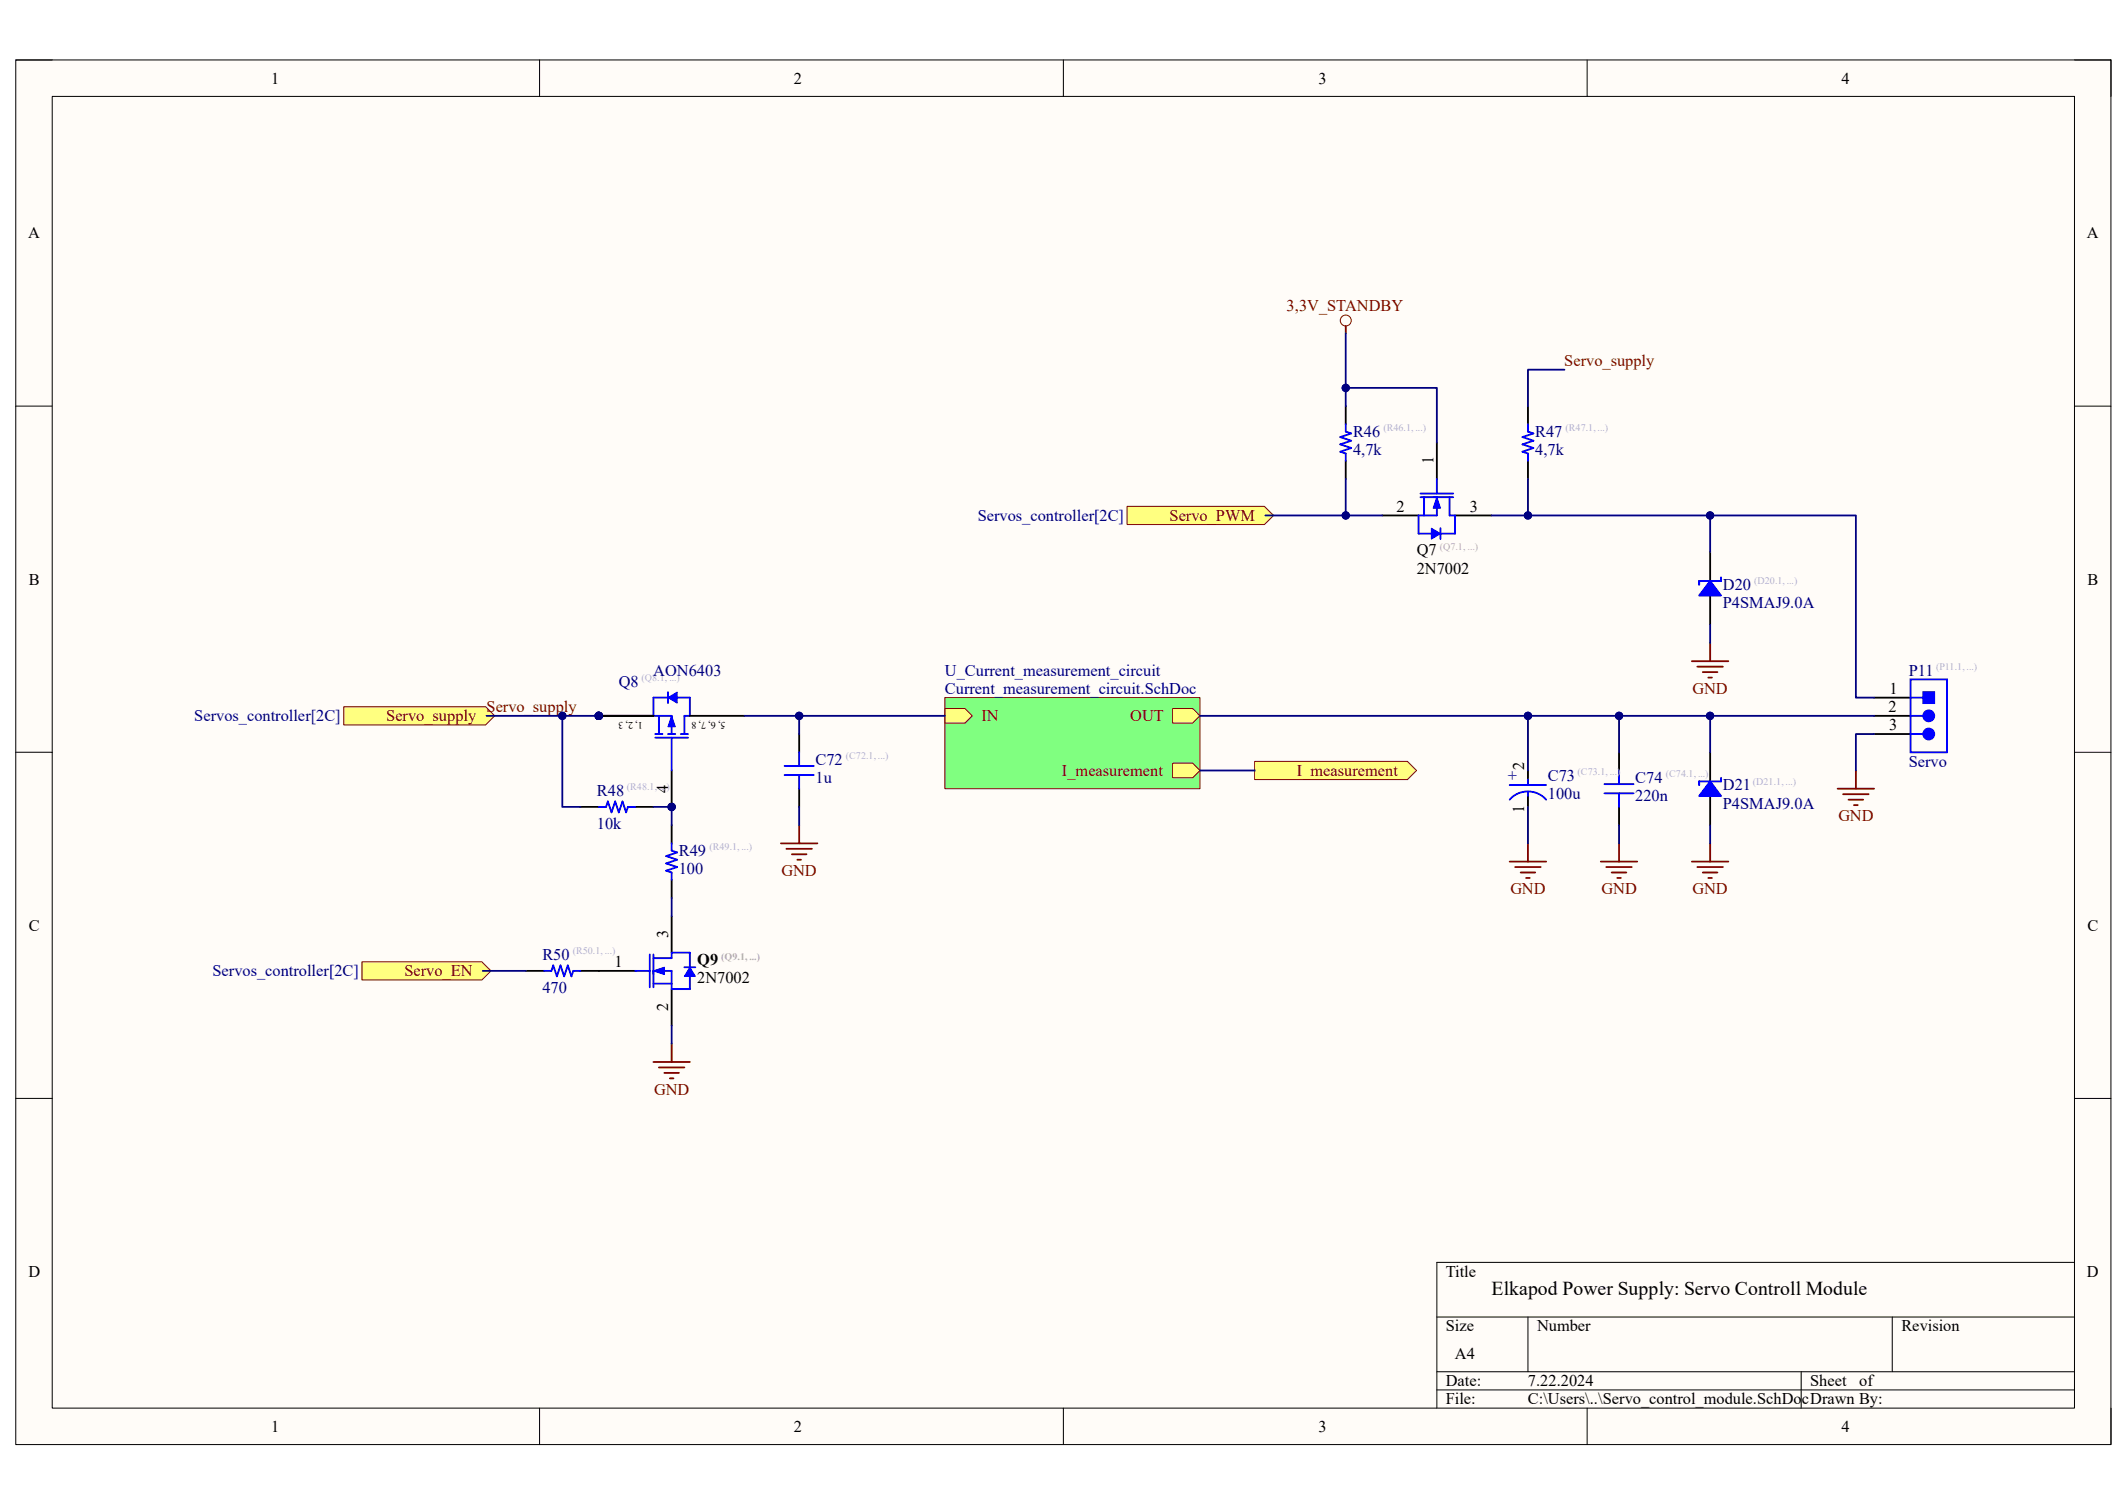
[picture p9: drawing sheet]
<svg xmlns="http://www.w3.org/2000/svg" width="297mm" height="210mm" viewBox="0 0 297 210" stroke-linecap="round" stroke-linejoin="round" font-family="sans-serif">
<path d="M2.2 8.4h292.6v193.3h-292.6z" fill-rule="evenodd" fill="#fffcf8"/>
<path d="M2.2 8.4h292.6v193.3h-292.6z" fill="none" stroke="#000" stroke-width=".14"/>
<path d="M7.3 13.5h282.4v183.1h-282.4z" fill-rule="evenodd" fill="#fffcf8"/>
<g fill="none" stroke="#000" stroke-width=".14">
<path d="M2.2 8.4h5.1M7.3 13.5h282.4v183.1h-282.4zM75.3 8.4v5.1M148.5 8.4v5.1M221.6 8.4v5.1M289.7 8.4h5.1v5.1M2.2 56.7h5.1M289.7 56.7h5.1M2.2 105h5.1M289.7 105.1h5.1M2.2 153.4h5.1M289.7 153.4h5.1"/>
<path d="M289.7 176.3h-89.1v20.3M75.3 196.6v5.1M148.5 196.6v5.1M200.6 183.9h89.1M200.6 191.5h89.1M200.6 194.1h89.1M213.4 183.9v7.6M221.6 196.6v5.1M251.5 191.5v5.1M264.2 183.9v7.6M294.8 196.6v5.1"/>
</g>
<path d="M48 98.7h19.8l1.3 1.3-1.3 1.2h-19.8z" fill-rule="evenodd" fill="#ffff80"/>
<path d="M48 98.7h19.8l1.3 1.3-1.3 1.2h-19.8z" fill="none" stroke="#800000" stroke-width=".14"/>
<path d="M261.7 100h5.1M261.7 97.4h5.1M213.4 107.6v2M213.4 110.6v2.1M226.1 105.1v2.5M226.1 112.7v2.5M261.7 102.5h5.1" fill="none" stroke="#000" stroke-width=".25"/>
<path d="M266.8 94.9h5.1v10.2h-5.1zM210.8 109.6h5.1M210.8 111.7a3.4 3.4 0 0 1 5.1 0M213.4 108.9v.7M213.4 110.6v.6M224 110.8h4.1M224 109.5h4.1M226.1 107.6v1.9M226.1 110.8v1.9" fill="none" stroke="#00f" stroke-width=".25"/>
<circle cx="269.3" cy="102.5" r=".76" fill="#00f"/>
<circle cx="269.3" cy="102.5" r=".76" fill="none" stroke="#00f" stroke-width=".25"/>
<circle cx="269.3" cy="100" r=".76" fill="#00f"/>
<g fill="none" stroke="#00f" stroke-width=".25">
<path d="M266.8 100h1.8M266.8 97.4h1.8M266.8 102.5h1.8"/>
<circle cx="269.3" cy="100" r=".76"/>
</g>
<path d="M268.6 96.6h1.5v1.6h-1.5z" fill-rule="evenodd" fill="#00f"/>
<path d="M268.6 96.6h1.5v1.6h-1.5z" fill="none" stroke="#00f" stroke-width=".25"/>
<g fill="none" stroke="#800000" stroke-width=".25">
<path d="M213.4 117.8v2.5M226.1 117.8v2.5M256.6 110.1h5.1M257.4 110.9h3.5M258.1 111.7h2.1M258.9 112.4h.5M259.2 107.6v2.5M210.8 120.3h5.1M211.6 121.1h3.5M212.3 121.8h2.1M213.1 122.6h.5M223.5 120.3h5.1"/>
<path d="M224.3 121.1h3.6M225.1 121.8h2M225.8 122.6h.5"/>
</g>
<path d="M157.4 70.7h19.2l1.2 1.3-1.2 1.2h-19.2z" fill-rule="evenodd" fill="#ffff80"/>
<path d="M157.4 70.7h19.2l1.2 1.3-1.2 1.2h-19.2z" fill="none" stroke="#800000" stroke-width=".14"/>
<path d="M175.2 106.3h21.3l1.3 1.3-1.3 1.3h-21.3z" fill-rule="evenodd" fill="#ffff80"/>
<path d="M175.2 106.3h21.3l1.3 1.3-1.3 1.3h-21.3z" fill="none" stroke="#800000" stroke-width=".14"/>
<circle cx="93.8" cy="112.7" r=".51" fill="#000080"/>
<circle cx="93.8" cy="112.7" r=".51" fill="none" stroke="#000080" stroke-width=".14"/>
<circle cx="83.6" cy="100" r=".51" fill="#000080"/>
<circle cx="83.6" cy="100" r=".51" fill="none" stroke="#000080" stroke-width=".14"/>
<circle cx="83.6" cy="100" r=".51" fill="#000080"/>
<circle cx="83.6" cy="100" r=".51" fill="none" stroke="#000080" stroke-width=".14"/>
<circle cx="83.6" cy="100" r=".51" fill="#000080"/>
<circle cx="83.6" cy="100" r=".51" fill="none" stroke="#000080" stroke-width=".14"/>
<path d="M93.8 107.6v5.1" fill="none" stroke="#000" stroke-width=".25"/>
<circle cx="93.8" cy="112.7" r=".51" fill="#000080"/>
<circle cx="93.8" cy="112.7" r=".51" fill="none" stroke="#000080" stroke-width=".14"/>
<path d="M91.2 100h2.6v2.5M92 100v2.5M95.6 100v2.5M91.5 103h4.6M91.5 102.5h1M93.3 102.5h1M93.8 103v4.6M95.1 102.5h1" fill="none" stroke="#00f" stroke-width=".25"/>
<path d="M93.8 100l.5 1.5h-1z" fill="#00f"/>
<path d="M93.8 100l.5 1.5h-1z" fill="none" stroke="#00f" stroke-width=".14"/>
<path d="M93.3 97.4h-2.1v2.6M94.6 97.4h1.7v2.6h-.7" fill="none" stroke="#00f" stroke-width=".25"/>
<path d="M93.3 97.4l1.3-.7v1.5z" fill="#00f"/>
<path d="M93.3 97.4l1.3-.7v1.5z" fill="none" stroke="#00f" stroke-width=".14"/>
<path d="M93.3 96.7v1.5" fill="none" stroke="#00f" stroke-width=".25"/>
<path d="M83.6 100h7.6" fill="none" stroke="#000" stroke-width=".25"/>
<circle cx="83.6" cy="100" r=".51" fill="#000080"/>
<circle cx="83.6" cy="100" r=".51" fill="none" stroke="#000080" stroke-width=".14"/>
<path d="M83.6 100h7.6" fill="none" stroke="#000" stroke-width=".25"/>
<circle cx="83.6" cy="100" r=".51" fill="#000080"/>
<circle cx="83.6" cy="100" r=".51" fill="none" stroke="#000080" stroke-width=".14"/>
<path d="M83.6 100h7.6" fill="none" stroke="#000" stroke-width=".25"/>
<circle cx="83.6" cy="100" r=".51" fill="#000080"/>
<circle cx="83.6" cy="100" r=".51" fill="none" stroke="#000080" stroke-width=".14"/>
<path d="M96.3 100h7.7M81.1 112.7h2.5M88.7 112.7h2.5M93.8 115.2v2.6M111.6 102.5v2.5M111.6 110.1v2.6M73.4 135.6h2.6M81.1 135.6h7.6M93.8 122.9v2.5M93.8 127.9v5.1M93.8 138.1v5.1" fill="none" stroke="#000" stroke-width=".25"/>
<g fill="none" stroke="#00f" stroke-width=".25">
<path d="M83.6 112.7h1l.3-.8 .5 1.5 .5-1.5 .5 1.5 .5-1.5 .5 1.5 .3-.7h1M93.8 117.8v1l.8 .2-1.6 .5 1.6 .6-1.6 .5 1.6 .5-1.6 .5 .8 .2v1.1M109.6 107h4M109.6 108.2h4M111.6 105v2M111.6 108.2v1.9M76 135.6h1l.3-.8 .5 1.5 .5-1.5 .5 1.5 .5-1.5 .5 1.5 .3-.7h1M88.7 135.6h2M90.7 133.3v4.6M91.2 135.6h2.6v2.5M91.2 133.8h2.6M91.2 137.4h2.6"/>
<path d="M91.2 133.3v4.6"/>
</g>
<path d="M91.2 135.6l1.6-.5v1z" fill="#00f"/>
<path d="M91.2 135.6l1.6-.5v1z" fill="none" stroke="#00f" stroke-width=".14"/>
<path d="M93.8 133.8v-.8h2.5v2.1M96.3 136.3v1.8h-2.5" fill="none" stroke="#00f" stroke-width=".25"/>
<path d="M96.3 135.1l.8 1.2h-1.5z" fill="#00f"/>
<path d="M96.3 135.1l.8 1.2h-1.5z" fill="none" stroke="#00f" stroke-width=".14"/>
<path d="M95.6 135.1h1.5" fill="none" stroke="#00f" stroke-width=".25"/>
<path d="M109.1 117.8h5M109.8 118.5h3.6M110.6 119.3h2M111.6 115.2v2.6M111.3 120.1h.5M91.2 148.3h5.1M92 149.1h3.6M92.8 149.8h2M93.5 150.6h.5M93.8 145.7v2.6" fill="none" stroke="#800000" stroke-width=".25"/>
<path d="M50.5 134.3h16.8l1.3 1.3-1.3 1.2h-16.8z" fill-rule="evenodd" fill="#ffff80"/>
<path d="M50.5 134.3h16.8l1.3 1.3-1.3 1.2h-16.8z" fill="none" stroke="#800000" stroke-width=".14"/>
<path d="M193 72h5.1M200.6 61.8v5.1M203.2 72h5.1" fill="none" stroke="#000" stroke-width=".25"/>
<path d="M198.4 68.9h4.5M198.4 69.4h4.5M198.9 69.4v2.6M200.6 66.9v2M200.6 69.4v2.6h-2.5M202.4 69.4v2.6" fill="none" stroke="#00f" stroke-width=".25"/>
<path d="M200.6 69.4l.5 1.6h-1z" fill="#00f"/>
<path d="M200.6 69.4l.5 1.6h-1z" fill="none" stroke="#00f" stroke-width=".14"/>
<path d="M198.1 72v2.5h1.8M202.4 72h.8v2.5h-2.1" fill="none" stroke="#00f" stroke-width=".25"/>
<path d="M199.9 73.8l1.2 .7-1.2 .8z" fill="#00f"/>
<path d="M199.9 73.8l1.2 .7-1.2 .8z" fill="none" stroke="#00f" stroke-width=".14"/>
<path d="M187.9 59.3v1l.8 .2-1.5 .5 1.5 .5-1.5 .6 1.5 .5-1.5 .5 .7 .2v1M213.4 59.3v1l.7 .2-1.5 .5 1.5 .5-1.5 .6 1.5 .5-1.5 .5 .8 .2v1M201.1 73.8v1.5" fill="none" stroke="#00f" stroke-width=".25"/>
<path d="M187.9 56.7v2.6M213.4 56.7v2.6M187.9 64.3v2.6M213.4 64.3v2.6M238.8 77.1v4M238.8 83.2v4" fill="none" stroke="#000" stroke-width=".25"/>
<path d="M238.8 81.1l1.5 2.1h-3z" fill="#00f"/>
<path d="M238.8 81.1l1.5 2.1h-3zM240.3 80.6v.5h-3v.5" fill="none" stroke="#00f" stroke-width=".25"/>
<path d="M236.3 92.3h5M237 93.1h3.6M237.8 93.9h2M238.5 94.6h.6M238.8 89.8v2.5" fill="none" stroke="#800000" stroke-width=".25"/>
<path d="M238.8 105.1v4M238.8 111.2v4" fill="none" stroke="#000" stroke-width=".25"/>
<path d="M238.8 109.1l1.5 2.1h-3z" fill="#00f"/>
<path d="M238.8 109.1l1.5 2.1h-3zM240.3 108.6v.5h-3v.5" fill="none" stroke="#00f" stroke-width=".25"/>
<path d="M187.9 45.5v1M238.8 117.8v2.5M236.3 120.3h5M237 121.1h3.6M237.8 121.8h2M238.5 122.6h.6" fill="none" stroke="#800000" stroke-width=".25"/>
<circle cx="187.9" cy="44.8" r=".76" fill="none" stroke="#800000" stroke-width=".14"/>
<path d="M131.9 97.4h35.7v12.7h-35.7z" fill-rule="evenodd" fill="#80ff80"/>
<path d="M131.9 97.4h35.7v12.7h-35.7z" fill="none" stroke="#800000" stroke-width=".14"/>
<path d="M163.7 106.6h2.8l1.1 1-1.1 1h-2.8z" fill-rule="evenodd" fill="#ffff80"/>
<path d="M163.7 106.6h2.8l1.1 1-1.1 1h-2.8z" fill="none" stroke="#800000" stroke-width=".14"/>
<path d="M131.9 98.9h2.8l1.1 1.1-1.1 1h-2.8z" fill-rule="evenodd" fill="#ffff80"/>
<path d="M131.9 98.9h2.8l1.1 1.1-1.1 1h-2.8z" fill="none" stroke="#800000" stroke-width=".14"/>
<path d="M163.7 98.9h2.8l1.1 1.1-1.1 1h-2.8z" fill-rule="evenodd" fill="#ffff80"/>
<path d="M163.7 98.9h2.8l1.1 1.1-1.1 1h-2.8z" fill="none" stroke="#800000" stroke-width=".14"/>
<path d="M226.1 100v5.1M213.4 112.7v5.1" fill="none" stroke="#000080" stroke-width=".25"/>
<circle cx="226.1" cy="100" r=".51" fill="#000080"/>
<circle cx="226.1" cy="100" r=".51" fill="none" stroke="#000080" stroke-width=".14"/>
<path d="M111.6 100v2.5M226.1 115.2v2.6M261.7 102.5h-2.5v5.1" fill="none" stroke="#000080" stroke-width=".25"/>
<circle cx="111.6" cy="100" r=".51" fill="#000080"/>
<circle cx="111.6" cy="100" r=".51" fill="none" stroke="#000080" stroke-width=".14"/>
<path d="M78.5 100v12.7h2.6M111.6 112.7v2.5" fill="none" stroke="#000080" stroke-width=".25"/>
<circle cx="78.5" cy="100" r=".51" fill="#000080"/>
<circle cx="78.5" cy="100" r=".51" fill="none" stroke="#000080" stroke-width=".14"/>
<path d="M91.2 112.7h2.6v2.5M93.8 125.4v2.5M93.8 143.2v2.5" fill="none" stroke="#000080" stroke-width=".25"/>
<circle cx="93.8" cy="112.7" r=".51" fill="#000080"/>
<circle cx="93.8" cy="112.7" r=".51" fill="none" stroke="#000080" stroke-width=".14"/>
<path d="M187.9 66.9v5.1" fill="none" stroke="#000080" stroke-width=".25"/>
<circle cx="187.9" cy="72" r=".51" fill="#000080"/>
<circle cx="187.9" cy="72" r=".51" fill="none" stroke="#000080" stroke-width=".14"/>
<path d="M187.9 46.5v10.2" fill="none" stroke="#000080" stroke-width=".25"/>
<circle cx="187.9" cy="54.2" r=".51" fill="#000080"/>
<circle cx="187.9" cy="54.2" r=".51" fill="none" stroke="#000080" stroke-width=".14"/>
<path d="M187.9 54.2h12.7v7.6" fill="none" stroke="#000080" stroke-width=".25"/>
<circle cx="187.9" cy="54.2" r=".51" fill="#000080"/>
<circle cx="187.9" cy="54.2" r=".51" fill="none" stroke="#000080" stroke-width=".14"/>
<path d="M218.5 51.6h-5.1v5.1M213.4 100v7.6" fill="none" stroke="#000080" stroke-width=".25"/>
<circle cx="213.4" cy="100" r=".51" fill="#000080"/>
<circle cx="213.4" cy="100" r=".51" fill="none" stroke="#000080" stroke-width=".14"/>
<path d="M213.4 66.9v5.1" fill="none" stroke="#000080" stroke-width=".25"/>
<circle cx="213.4" cy="72" r=".51" fill="#000080"/>
<circle cx="213.4" cy="72" r=".51" fill="none" stroke="#000080" stroke-width=".14"/>
<path d="M238.8 100v5.1M238.8 115.2v2.6" fill="none" stroke="#000080" stroke-width=".25"/>
<circle cx="238.8" cy="100" r=".51" fill="#000080"/>
<circle cx="238.8" cy="100" r=".51" fill="none" stroke="#000080" stroke-width=".14"/>
<path d="M238.8 72v5.1M238.8 87.2v2.6" fill="none" stroke="#000080" stroke-width=".25"/>
<circle cx="238.8" cy="72" r=".51" fill="#000080"/>
<circle cx="238.8" cy="72" r=".51" fill="none" stroke="#000080" stroke-width=".14"/>
<path d="M67.9 100h15.7" fill="none" stroke="#000080" stroke-width=".25"/>
<circle cx="78.5" cy="100" r=".51" fill="#000080"/>
<circle cx="78.5" cy="100" r=".51" fill="none" stroke="#000080" stroke-width=".14"/>
<circle cx="83.6" cy="100" r=".51" fill="#000080"/>
<circle cx="83.6" cy="100" r=".51" fill="none" stroke="#000080" stroke-width=".14"/>
<path d="M104 100h27.9M67.4 135.6h6" fill="none" stroke="#000080" stroke-width=".25"/>
<circle cx="111.6" cy="100" r=".51" fill="#000080"/>
<circle cx="111.6" cy="100" r=".51" fill="none" stroke="#000080" stroke-width=".14"/>
<path d="M167.6 100h94.1" fill="none" stroke="#000080" stroke-width=".25"/>
<circle cx="213.4" cy="100" r=".51" fill="#000080"/>
<circle cx="213.4" cy="100" r=".51" fill="none" stroke="#000080" stroke-width=".14"/>
<circle cx="226.1" cy="100" r=".51" fill="#000080"/>
<circle cx="226.1" cy="100" r=".51" fill="none" stroke="#000080" stroke-width=".14"/>
<circle cx="238.8" cy="100" r=".51" fill="#000080"/>
<circle cx="238.8" cy="100" r=".51" fill="none" stroke="#000080" stroke-width=".14"/>
<path d="M208.3 72h50.9v25.4h2.5M167.6 107.6h7.6" fill="none" stroke="#000080" stroke-width=".25"/>
<circle cx="213.4" cy="72" r=".51" fill="#000080"/>
<circle cx="213.4" cy="72" r=".51" fill="none" stroke="#000080" stroke-width=".14"/>
<circle cx="238.8" cy="72" r=".51" fill="#000080"/>
<circle cx="238.8" cy="72" r=".51" fill="none" stroke="#000080" stroke-width=".14"/>
<path d="M176.7 72h16.3" fill="none" stroke="#000080" stroke-width=".25"/>
<circle cx="187.9" cy="72" r=".51" fill="#000080"/>
<circle cx="187.9" cy="72" r=".51" fill="none" stroke="#000080" stroke-width=".14"/>
<text font-size="2.8" x="208.3" y="180.8">Elkapod Power Supply: Servo Controll Module</text>
<g font-size="2.3">
<text x="37.9" y="11.7">1</text>
<text x="110.9" y="11.7">2</text>
<text x="184.1" y="11.7">3</text>
<text x="257.1" y="11.7">4</text>
<text x="3.9" y="33.3">A</text>
<text x="291.4" y="33.3">A</text>
<text x="200.2" y="64.9" transform="rotate(-90 200.2 64.9)">1</text>
<text x="195" y="71.5">2</text>
<text x="205.2" y="71.5">3</text>
<text x="197.8" y="77.6">Q7</text>
<text x="4" y="81.6">B</text>
<text x="197.8" y="80.1">2N7002</text>
<text x="291.5" y="81.6">B</text>
<text x="263.7" y="99.4">2</text>
<text x="263.8" y="102">3</text>
<text x="263.9" y="96.9">1</text>
<text x="212.9" y="107.6" transform="rotate(-90 212.9 107.6)">2</text>
<text x="93.3" y="110.7" transform="rotate(-90 93.3 110.7)">4</text>
<text x="212.9" y="113.5" transform="rotate(-90 212.9 113.5)">1</text>
<text x="4" y="130">C</text>
<text x="93.3" y="131" transform="rotate(-90 93.3 131)">3</text>
<text x="291.5" y="130">C</text>
<text x="85.8" y="135">1</text>
<text x="97.4" y="134.8">Q9</text>
<text x="97.4" y="137.3">2N7002</text>
<text x="93.3" y="141.2" transform="rotate(-90 93.3 141.2)">2</text>
<text x="4" y="178.3">D</text>
<text x="201.9" y="178.3">Title</text>
<text x="291.4" y="178.3">D</text>
<text x="201.9" y="185.9">Size</text>
<text x="214.6" y="185.9">Number</text>
<text x="265.5" y="185.9">Revision</text>
<text x="203.2" y="189.7">A4</text>
<text x="201.9" y="193.5">Date:</text>
<text x="201.9" y="196.1">File:</text>
<text x="213.3" y="193.5">7.22.2024</text>
<text x="213.4" y="196.1">C:\Users\..\Servo_control_module.SchDocDrawn By:</text>
<text x="252.8" y="193.5">Sheet</text>
<text x="259.6" y="193.5">of</text>
<text x="37.9" y="199.9">1</text>
<text x="110.9" y="199.9">2</text>
<text x="184.1" y="199.9">3</text>
<text x="257.1" y="199.9">4</text>
</g>
<g font-size="2.3" fill="#800000">
<text x="179.7" y="43.5">3,3V_STANDBY</text>
<text x="218.4" y="51.1">Servo_supply</text>
<text x="163.3" y="72.7">Servo_PWM</text>
<text x="53.9" y="100.7">Servo_supply</text>
<text x="67.9" y="99.4">Servo_supply</text>
<text x="137" y="100.7">IN</text>
<text x="157.8" y="100.7">OUT</text>
<text x="236.3" y="96.9">GND</text>
<text x="148.3" y="108.3">I_measurement</text>
<text x="181.1" y="108.3">I_measurement</text>
<text x="256.7" y="114.7">GND</text>
<text x="109.1" y="122.3">GND</text>
<text x="210.9" y="124.9">GND</text>
<text x="223.6" y="124.9">GND</text>
<text x="236.3" y="124.9">GND</text>
<text x="56.5" y="136.3">Servo_EN</text>
<text x="91.4" y="152.9">GND</text>
</g>
<g font-size="2.3" fill="#000080">
<text x="188.9" y="63.6">4,7k</text>
<text x="188.9" y="61">R46</text>
<text x="214.4" y="63.6">4,7k</text>
<text x="214.4" y="61">R47</text>
<text x="136.5" y="72.7">Servos_controller[2C]</text>
<text x="240.6" y="82.4">D20</text>
<text x="240.6" y="84.9">P4SMAJ9.0A</text>
<text x="86.4" y="95.9">Q8</text>
<text x="91.2" y="94.4">AON6403</text>
<text x="132" y="94.4">U_Current_measurement_circuit</text>
<text x="266.5" y="94.4">P11</text>
<text x="27.1" y="100.7">Servos_controller[2C]</text>
<text x="132" y="96.9">Current_measurement_circuit.SchDoc</text>
<text x="113.9" y="106.8">C72</text>
<text x="266.5" y="107.1">Servo</text>
<text x="83.4" y="111.1">R48</text>
<text x="113.9" y="109.3">1u</text>
<text x="210.6" y="109.1">+</text>
<text x="216.1" y="109.1">C73</text>
<text x="216.2" y="111.6">100u</text>
<text x="228.3" y="111.9">220n</text>
<text x="228.3" y="109.3">C74</text>
<text x="240.6" y="110.4">D21</text>
<text x="240.6" y="112.9">P4SMAJ9.0A</text>
<text x="83.4" y="115.7">10k</text>
<text x="94.8" y="119.5">R49</text>
<text x="94.8" y="122.1">100</text>
<text x="29.7" y="136.3">Servos_controller[2C]</text>
<text x="75.7" y="134">R50</text>
<text x="75.7" y="138.6">470</text>
</g>
<g font-size="1.4" fill="#b2b0d4">
<text x="193.2" y="60.2">(R46.1, ...)</text>
<text x="218.6" y="60.2">(R47.1, ...)</text>
<text x="244.9" y="81.6">(D20.1, ...)</text>
<text x="89.6" y="95">(Q8.1, ...)</text>
<text x="270.3" y="93.5">(P11.1, ...)</text>
<text x="118.1" y="106">(C72.1, ...)</text>
<text x="87.5" y="110.3">(R48.1, ...)</text>
<text x="220.3" y="108.3">(C73.1, ...)</text>
<text x="232.6" y="108.5">(C74.1, ...)</text>
<text x="244.8" y="109.6">(D21.1, ...)</text>
<text x="99.1" y="118.7">(R49.1, ...)</text>
<text x="80" y="133.2">(R50.1, ...)</text>
</g>
<g font-size="1.4" fill="#b2b0ad">
<text x="201" y="76.8">(Q7.1, ...)</text>
<text x="100.7" y="134">(Q9.1, ...)</text>
</g>
<g font-size="1.4">
<text x="89.7" y="100.8" transform="rotate(-180 89.7 100.8)">1, 2, 3</text>
<text x="101.3" y="100.8" transform="rotate(-180 101.3 100.8)">5, 6, 7, 8</text>
</g>
</svg>
